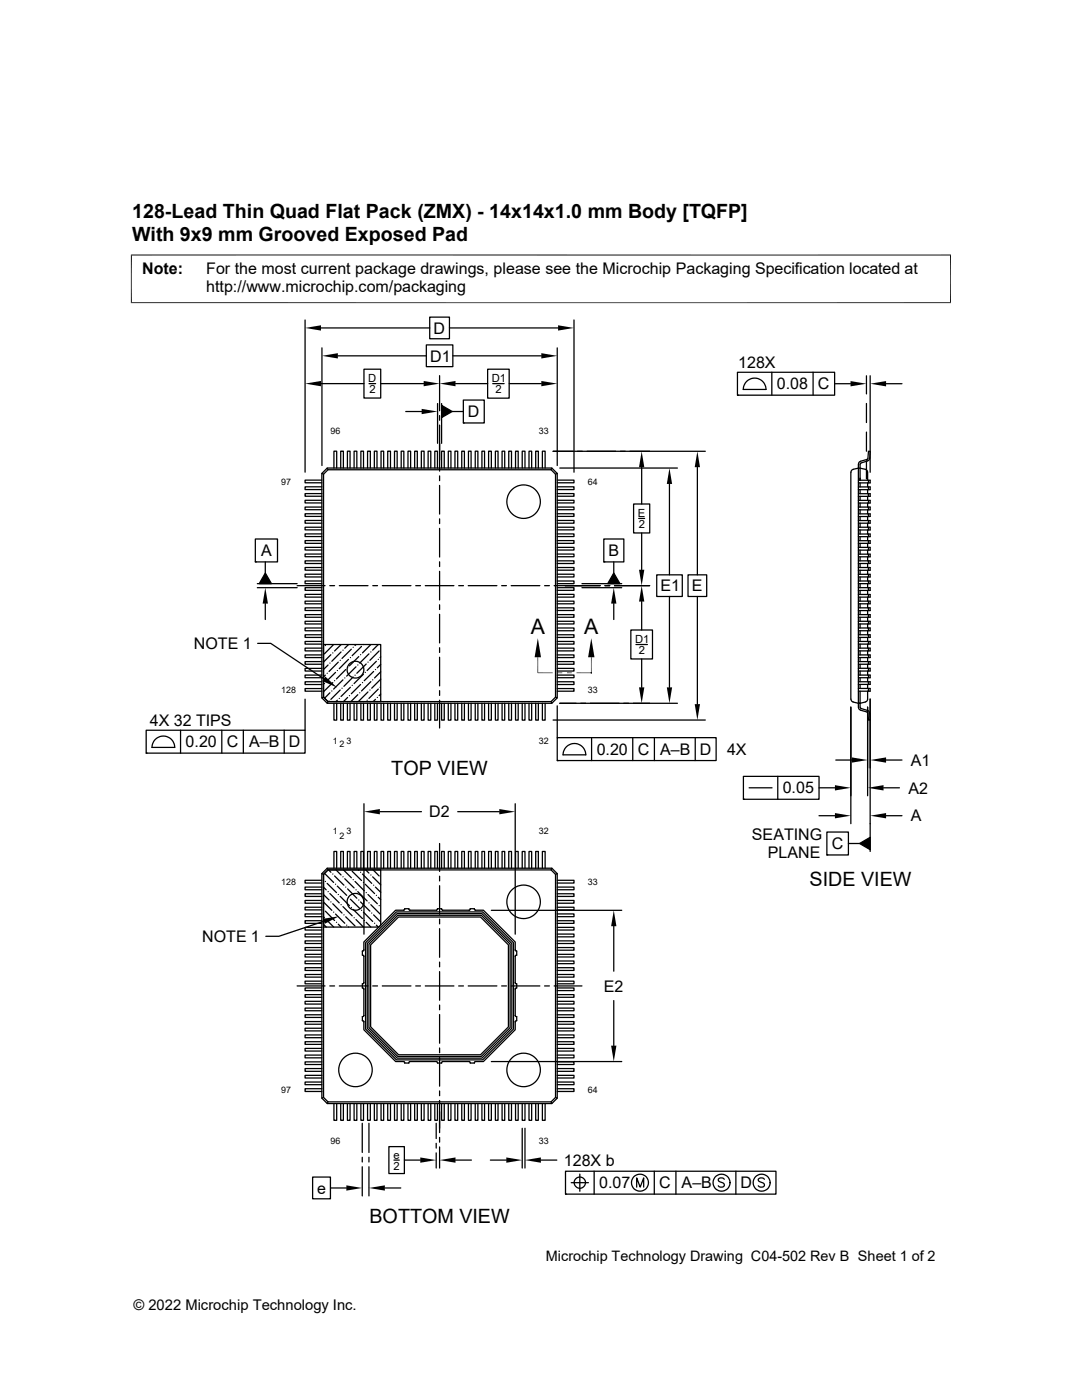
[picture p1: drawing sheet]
<svg xmlns="http://www.w3.org/2000/svg" width="216mm" height="279mm" viewBox="0 0 216 279" stroke-linecap="round" stroke-linejoin="round" font-family="sans-serif">
<g fill="none" stroke="#000" stroke-width=".25">
<path d="M60.9 63.9v30.3M64.1 76.6h8.5M64.1 65.4h21.6M64.2 69.4v23.5M67.4 71h17.7M72.6 73.7h3.4v5.7h-3.4zM73.6 76.6h1.4M76 76.6h8.5M85.1 68.8h5.3v4.4h-5.3zM85.7 63.3h4v4.3h-4zM87.7 75v7M89.7 65.4h21.7"/>
<path d="M90.4 71h17.6M90.9 76.6h6.4M92.5 79.8h4.1v4.6h-4.1zM97.3 73.7h4.3v5.8h-4.3zM98.3 76.6h2.3M101.6 76.6h6.4M111.2 69.4v23.5M114.5 63.9v30.3M147.2 74.3h19.3v4.6h-19.3zM147.2 78.9h.1M149.1 76a2.27 2.27 0 0 1 2.4-.3 2.27 2.27 0 0 1 1.3 2h-4.5l.2-.9zM154 74.3v4.6"/>
<path d="M162.2 74.3v4.6M166.5 76.6h3.2M172.9 75v3.6M173.6 75v19.3M176.8 76.6h3.2M64.2 95.8h-3.3v.6h3.3M64.2 97.2h-3.3v.5h3.3M64.2 98.5h-3.3v.5h3.3M64.2 99.8h-3.3v.6h3.3M64.2 94.5l.4 .1M64.6 94.6l.8-.9h44.6l.8 .9v44.5l-.8 .9h-44.6l-.8-.9zM65.3 93.4h44.8l1.1 1.1v44.8l-1.1 1.1h-44.8l-1.1-1.1v-44.8z"/>
<path d="M65.3 93.4l.1 .3M66.6 93.4v-3.4h.6v3.4M68 93.4v-3.4h.5v3.4M69.3 93.4v-3.4h.5v3.4M70.7 93.4v-3.4h.5v3.4M72 93.4v-3.4h.5v3.4M73.3 93.4v-3.4h.6v3.4M74.7 93.4v-3.4h.5v3.4M76 93.4v-3.4h.6v3.4M77.4 93.4v-3.4h.5v3.4M78.7 93.4v-3.4h.5v3.4M80.1 93.4v-3.4h.5v3.4"/>
<path d="M81 82.1h3.1M81.4 93.4v-3.4h.5v3.4M82.7 93.4v-3.4h.6v3.4M84.1 93.4v-3.4h.5v3.4M85.4 93.4v-3.4h.6v3.4M86.8 93.4v-3.4h.5v3.4M87.3 80.5v8M87.7 95v.9M87.7 96.9v5.7M87.7 82.9v1M87.7 84.8v9.2M88.1 80.9l2.1 1.2-2.1 1.2z"/>
<path d="M88.1 93.4v-3.4h.5v3.4M88.1 80.5v8M89.5 93.4v-3.4h.5v3.4M90.2 82.1h2.3M90.8 93.4v-3.4h.5v3.4M92.1 93.4v-3.4h.6v3.4M92.5 84.4h.1M93.5 93.4v-3.4h.5v3.4M94.8 93.4v-3.4h.6v3.4M96.2 93.4v-3.4h.5v3.4M97.5 93.4v-3.4h.5v3.4M98.8 93.4v-3.4h.6v3.4"/>
<path d="M100.2 93.4v-3.4h.5v3.4M101.5 93.4v-3.4h.6v3.4M102.9 93.4v-3.4h.5v3.4M104.2 93.4v-3.4h.6v3.4M105.6 93.4v-3.4h.5v3.4M106.9 93.4v-3.4h.5v3.4M108.2 93.4v-3.4h.6v3.4M110.1 93.4l-.1 .3M110.4 90.1h30.3M111.2 99.8h3.3v.6h-3.3M111.2 98.5h3.3v.5h-3.3M111.2 97.2h3.3v.5h-3.3"/>
<path d="M111.2 95.8h3.3v.6h-3.3M111.2 94.5l-.4 .1M111.7 93.4h23.5M128 93.2v7.4M133.6 96.6v18.1M139.1 93.2v21.5M169.8 94.2v45.3M170.2 93.7a2.74 2.74 0 0 1 2.8 .2l.1 .3v1.6M170.2 93.7l-.3 .2-.1 .3M171.3 95.8h2.3v.6h-2.3M171.3 97.2h2.3v.5h-2.3M171.3 98.5h2.3v.6h-2.3"/>
<path d="M171.3 99.9h2.3v.5h-2.3M171.6 96.4v.8M171.6 97.7v.8M171.6 99.1v.8M171.6 92.6v3.2M171.7 92.1l1.4-.5 .2-1.6 .3 .1-.2 1.7-1.6 .6M171.7 92.1l-.3 .2-.1 .3v48.6l.3 .5 1.5 .5 .2 1.5h.3l-.1-1.4-.1-.3-1.6-.6-.2-.3M171.8 92.4l-.2 .2M172.9 80.5v3.8M172.9 86.2v3.8M172.9 91.9v3.7M173.1 96.4v.8"/>
<path d="M173.1 97.7v.8M173.1 99.1v.8M173.3 95.8v.6M173.3 97.2v.5M173.3 98.5v.6M173.3 99.9v.5M50.9 107.6h4.5v4.5h-4.5zM50.9 112.1h.1M51.4 117.3h7.9M51.4 116.5h7.9M52.9 112.1v2.3M52.9 114.4l1.3 2.1h-2.5z"/>
<path d="M59.3 116.9h5.6M64.2 101.2h-3.3v.5h3.3M64.2 102.5h-3.3v.6h3.3M64.2 103.9h-3.3v.5h3.3M64.2 105.2h-3.3v.5h3.3M64.2 106.6h-3.3v.5h3.3M64.2 107.9h-3.3v.5h3.3M64.2 109.2h-3.3v.6h3.3M64.2 110.6h-3.3v.5h3.3M64.2 111.9h-3.3v.6h3.3M64.2 113.3h-3.3v.5h3.3M64.2 114.6h-3.3v.5h3.3"/>
<path d="M64.2 120h-3.3v.5h3.3M64.2 118.6h-3.3v.6h3.3M64.2 117.3h-3.3v.5h3.3M64.2 116h-3.3v.5h3.3M65.8 116.9h1M67.7 116.9h5.7M74.4 116.9h.9M76.3 116.9h5.7M83 116.9h.9M84.9 116.9h5.7M87.7 103.5v1M87.7 105.5v5.7"/>
<path d="M87.7 112.1v1M87.7 114v5.7M91.5 116.9h1M93.4 116.9h5.7M100.1 116.9h.9M102 116.9h5.7M108.7 116.9h.9M111.2 116h3.3v.5h-3.3M111.2 117.3h3.3v.5h-3.3M111.2 118.6h3.3v.6h-3.3M111.2 120h3.3v.5h-3.3M111.2 114.6h3.3v.5h-3.3"/>
<path d="M111.2 113.3h3.3v.5h-3.3M111.2 111.9h3.3v.6h-3.3M111.2 110.6h3.3v.5h-3.3M111.2 109.2h3.3v.6h-3.3M111.2 107.9h3.3v.5h-3.3M111.2 106.6h3.3v.5h-3.3M111.2 105.2h3.3v.5h-3.3M111.2 103.9h3.3v.5h-3.3M111.2 102.5h3.3v.6h-3.3M111.2 101.2h3.3v.5h-3.3M116.1 117.3h8M116.1 116.5h8"/>
<path d="M119.8 116.9h-9.2M120.5 107.6h4v4.5h-4zM120.5 112.1h.1M120.7 116.9h1M122.5 114.4l1.2 2.1h-2.4zM122.5 112.1v2.3M122.6 116.9h7M126.4 100.6h3.2v5.8h-3.2zM127.4 103.5h1.2M128 106.4v7.3M131 114.7h5.1v4.3h-5.1zM133.6 119v18.2"/>
<path d="M137.3 114.7h3.7v4.3h-3.7zM139.1 119v21.5M171.3 101.2h2.3v.5h-2.3M171.3 102.6h2.3v.5h-2.3M171.3 103.9h2.3v.5h-2.3M171.3 105.2h2.3v.6h-2.3M171.3 106.6h2.3v.5h-2.3M171.3 107.9h2.3v.5h-2.3M171.3 109.2h2.3v.6h-2.3M171.3 110.6h2.3v.5h-2.3M171.3 111.9h2.3v.6h-2.3M171.3 113.3h2.3v.5h-2.3"/>
<path d="M171.3 114.6h2.3v.5h-2.3M171.3 116h2.3v.5h-2.3M171.3 117.3h2.3v.5h-2.3M171.3 118.6h2.3v.6h-2.3M171.3 120h2.3v.5h-2.3M171.6 100.4v.8M171.6 101.7v.9M171.6 103.1v.8M171.6 104.4v.8M171.6 105.8v.8M171.6 107.1v.8M171.6 108.4v.8"/>
<path d="M171.6 109.8v.8M171.6 111.1v.8M171.6 112.5v.8M171.6 113.8v.8M171.6 115.1v.9M171.6 116.5v.8M171.6 117.8v.8M171.6 119.2v.8M173.1 100.4v.8M173.1 101.7v.9M173.1 103.1v.8M173.1 104.4v.8"/>
<path d="M173.1 105.8v.8M173.1 107.1v.8M173.1 108.4v.8M173.1 109.8v.8M173.1 111.1v.8M173.1 112.5v.8M173.1 113.8v.8M173.1 115.1v.9M173.1 116.5v.8M173.1 117.8v.8M173.1 119.2v.8M173.3 101.2v.5"/>
<path d="M173.3 102.6v.5M173.3 103.9v.5M173.3 105.2v.6M173.3 106.6v.5M173.3 107.9v.5M173.3 109.2v.6M173.3 110.6v.5M173.3 111.9v.6M173.3 113.3v.5M173.3 114.6v.5M173.3 116v.5M173.3 117.3v.5"/>
<path d="M173.3 118.6v.6M173.3 120v.5M51.4 128.4h2.6l10.6 7.1M52.9 120.5v3.1M60.9 139.5v6.2M64.2 137.4h-3.3v.5h3.3M64.2 136.1h-3.3v.5h3.3M64.2 134.7h-3.3v.6h3.3M64.2 133.4h-3.3v.5h3.3M64.2 132h-3.3v.6h3.3M64.2 130.7h-3.3v.5h3.3M64.2 129.3h-3.3v.6h3.3"/>
<path d="M64.2 128h-3.3v.5h3.3M64.2 126.7h-3.3v.5h3.3M64.2 125.3h-3.3v.6h3.3M64.2 124h-3.3v.5h3.3M64.2 122.7h-3.3v.5h3.3M64.2 121.3h-3.3v.5h3.3M64.6 139.1l-.4 .2M64.6 128.6h11.4v11.4h-10.6l-.8-.9zM64.7 136.4h.1M64.9 128.8h.1M64.9 134.7l-.3 .4M65.3 134.4h.1"/>
<path d="M65.5 132.7l-.9 .9M65.7 139.9h.1M65.8 132.3h.1M65.8 138.3l-1 1M66 130.7l-1.4 1.4M66.2 137.9h.1M66.4 130.3h.1M66.4 136.2l-1.8 1.8M66.6 128.6l-1.9 1.9M66.8 135.8h.1M67 134.2l-1.9 1.8M67.3 133.8h.1"/>
<path d="M67.3 139.7l-.2 .3M67.5 132.1l-1.8 1.9M67.7 139.4h.1M67.9 131.8h.1M67.9 137.7l-1.9 1.9M68.1 130.1l-1.9 1.9M68.1 128.6l-1.3 1.3M68.2 137.4h.1M68.4 129.8h.1M68.4 135.7l-1.8 1.8M68.8 135.3h.1M69 133.6l-1.9 1.9"/>
<path d="M69.4 133.3h.1M69.4 139.2l-.9 .8M69.5 131.6l-1.8 1.9M69.6 128.6l-.8 .8M69.7 138.8h.1M69.9 131.2h.1M69.9 137.2l-1.8 1.8M70.1 129.6l-1.9 1.8M70.3 136.8h.1M70.5 129.2h.1M70.5 135.1l-1.9 1.9M70.8 134.7h.1"/>
<path d="M71 128.6l-.2 .2M71 133.1l-1.8 1.8M71.4 132.7h.1M71.4 138.6l-1.4 1.4M71.6 131l-1.9 1.9M71.8 138.3h.1M71.9 130.7h.1M71.9 136.6l-1.8 1.9M72.1 129l-1.8 1.9M72.3 136.2h.1M72.5 128.6h.1M72.5 134.6l-1.8 1.8"/>
<path d="M72.9 134.2h.1M73.1 132.5l-1.9 1.9M73.3 139.7h.1M73.4 132.1h.1M73.4 138.1l-1.8 1.8M73.6 130.5l-1.8 1.8M73.8 137.7h.1M74 128.6l-1.7 1.7M74 130.1h.1M74 136l-1.9 1.9M74.4 135.7h.1M74.5 134l-1.8 1.8"/>
<path d="M74.9 133.6h.1M74.9 139.6l-.4 .4M75.1 132l-1.8 1.8M75.3 139.2h.1M75.5 128.6l-1.1 1.2M75.5 131.6h.1M75.5 137.5l-1.9 1.9M75.6 129.9l-1.8 1.9M75.8 137.2h.1M76 131.1l-.2 .1M76 132.6l-.7 .7M76 134.1l-1.3 1.2"/>
<path d="M76 135.6l-1.8 1.8M76 140h-.1M76 138.5l-.4 .3M87.7 120.7v.9M87.7 122.6v5.7M87.7 129.3v.9M87.7 131.2v5.7M87.7 137.8v1M87.7 139.7v5.6M110.8 139.1l.4 .2M111.2 121.3h3.3v.5h-3.3M111.2 122.7h3.3v.5h-3.3"/>
<path d="M111.2 124h3.3v.5h-3.3M111.2 125.3h3.3v.6h-3.3M111.2 126.7h3.3v.5h-3.3M111.2 128h3.3v.5h-3.3M111.2 129.3h3.3v.6h-3.3M111.2 130.7h3.3v.5h-3.3M111.2 132h3.3v.6h-3.3M111.2 133.4h3.3v.5h-3.3M111.2 134.7h3.3v.6h-3.3M111.2 136.1h3.3v.5h-3.3M111.2 137.4h3.3v.5h-3.3M118 134.3h.1"/>
<path d="M122.5 120.5v3.1M125.9 125.7h4.3v5.8h-4.3zM126.9 128.6h2.3M128 120.1v5.6M128 131.5v5.7M169.8 139.5l.1 .4 .3 .2M171.3 130.7h2.3v.5h-2.3M171.3 134.7h2.3v.6h-2.3M171.3 121.3h2.3v.6h-2.3M171.3 122.7h2.3v.5h-2.3M171.3 124h2.3v.5h-2.3M171.3 125.3h2.3v.6h-2.3"/>
<path d="M171.3 126.7h2.3v.5h-2.3M171.3 128h2.3v.5h-2.3M171.3 129.3h2.3v.6h-2.3M171.3 132h2.3v.6h-2.3M171.3 133.4h2.3v.5h-2.3M171.3 136.1h2.3v.5h-2.3M171.3 137.4h2.3v.5h-2.3M171.6 120.5v.8M171.6 121.9v.8M171.6 123.2v.8M171.6 124.5v.8M171.6 125.9v.8"/>
<path d="M171.6 127.2v.8M171.6 128.5v.8M171.6 129.9v.8M171.6 131.2v.8M171.6 132.6v.8M171.6 133.9v.8M171.6 135.3v.8M171.6 136.6v.8M171.6 137.9v3.2M173.1 137.9v1.8l-.4 .4M173.1 120.5v.8M173.1 121.9v.8"/>
<path d="M173.1 123.2v.8M173.1 124.5v.8M173.1 125.9v.8M173.1 127.2v.8M173.1 128.5v.8M173.1 129.9v.8M173.1 131.2v.8M173.1 132.6v.8M173.1 133.9v.8M173.1 135.3v.8M173.1 136.6v.8M173.3 121.3v.6"/>
<path d="M173.3 122.7v.5M173.3 124v.5M173.3 125.3v.6M173.3 126.7v.5M173.3 128v.5M173.3 129.3v.6M173.3 130.7v.5M173.3 132v.6M173.3 133.4v.5M173.3 134.7v.6M173.3 136.1v.5M173.3 137.4v.5"/>
<path d="M173.6 139.5v30.4M29.2 145.7h31.7v4.6h-31.7zM29.2 150.3h.1M31.1 147.4a2.27 2.27 0 0 1 2.4-.3 2.27 2.27 0 0 1 1.4 2.1h-4.6l.2-1zM36 145.7v4.6M44.3 145.7v4.6M48.6 145.7v4.6M56.7 145.7v4.6M65.4 140l-.1 .4M66.6 140.4v3.3h.6v-3.3M68 140.4v3.3h.5v-3.3M69.3 140.4v3.3h.5v-3.3"/>
<path d="M70.7 140.4v3.3h.5v-3.3M72 140.4v3.3h.5v-3.3M73.3 140.4v3.3h.6v-3.3M74.7 140.4v3.3h.5v-3.3M76 140.4v3.3h.6v-3.3M77.4 140.4v3.3h.5v-3.3M78.7 140.4v3.3h.5v-3.3M80.1 140.4v3.3h.5v-3.3M81.4 140.4v3.3h.5v-3.3M82.7 140.4v3.3h.6v-3.3M84.1 140.4v3.3h.5v-3.3M85.4 140.4v3.3h.6v-3.3"/>
<path d="M86.8 140.4v3.3h.5v-3.3M88.1 140.4v3.3h.5v-3.3M89.5 140.4v3.3h.5v-3.3M90.8 140.4v3.3h.5v-3.3M92.1 140.4v3.3h.6v-3.3M93.5 140.4v3.3h.5v-3.3M94.8 140.4v3.3h.6v-3.3M96.2 140.4v3.3h.5v-3.3M97.5 140.4v3.3h.5v-3.3M98.8 140.4v3.3h.6v-3.3M100.2 140.4v3.3h.5v-3.3M101.5 140.4v3.3h.6v-3.3"/>
<path d="M102.9 140.4v3.3h.5v-3.3M104.2 140.4v3.3h.6v-3.3M105.6 140.4v3.3h.5v-3.3M106.9 140.4v3.3h.5v-3.3M108.2 140.4v3.3h.6v-3.3M110 140l.1 .4M110.4 143.7h30.3M111.2 140.9v6.3M111.2 147.2h31.7v4.6h-31.7zM111.2 151.8h.1M111.7 140.4h23.5M113.1 148.9a2.27 2.27 0 0 1 2.5-.3 2.27 2.27 0 0 1 1.3 2h-4.5l.2-.9z"/>
<path d="M118 147.2v4.6M126.3 147.2v4.6M130.6 147.2v4.6M138.7 147.2v4.6M148.3 154.9h15.1v4.6h-15.1zM148.3 159.5h.1M149.5 157.2h4.6M155.2 154.9v4.6M163.4 157.2h3.2M166.8 151.7h3.1M169.8 141.1v23.3M170.2 140.1l1.4 .3"/>
<path d="M171.3 140.4h.3M172.7 140.1l-1.1 .3M173.1 141.1v17.7M176.3 157.2h3.2M176.8 151.7h3.2M64.2 174.3l.4 .2M64.2 175.7h-3.3v.5h3.3M64.2 177h-3.3v.6h3.3M64.2 178.4h-3.3v.5h3.3M64.2 179.7h-3.3v.6h3.3M64.6 177.1l.5 .5M64.6 178.5l1.1 1.1"/>
<path d="M64.6 174.5l.8-.9h44.6l.8 .9v44.5l-.8 .9h-44.6l-.8-.9zM64.8 174.3l1.8 1.8M64.9 175.9h.1M65.3 176.3l1.8 1.8M65.3 173.3l.1 .3M65.3 173.3h44.8l1.1 1v44.9l-1.1 1h-44.8l-1.1-1v-44.9zM65.4 173.6h10.6v11.1l-.4 .3h-11v-10.5zM65.5 177.9h.1M65.6 173.6l.4 .5M65.8 178.3l1.9 1.9M66.4 174.4h.1M66.6 173.3v-3.4h.6v3.4"/>
<path d="M66.8 174.8l1.8 1.9M67 176.5h.1M67.1 173.6l1 1M67.3 176.8l1.9 1.9M67.5 178.5h.1M67.9 178.9l1.8 1.8M68 173.3v-3.4h.5v3.4M68.4 175h.1M68.5 173.6l1.6 1.6M68.8 175.4l1.9 1.8M69 177h.1M69.3 173.3v-3.4h.5v3.4"/>
<path d="M69.4 177.4l1.8 1.9M69.5 179.1h.1M69.9 179.5l1.9 1.8M70.3 173.9l1.8 1.8M70.5 175.6h.1M70.7 173.3v-3.4h.5v3.4M70.8 175.9l1.9 1.9M71 177.6h.1M71.4 177.9l1.9 1.9M71.5 173.6l.1 .1M71.6 179.6h.1M71.9 174.1h.1"/>
<path d="M72 173.3v-3.4h.5v3.4M72.3 174.4l1.9 1.9M72.5 176.1h.1M72.6 160.4v26M72.9 176.5l1.8 1.8M73 173.6l.6 .6M73.1 178.1h.1M73.3 173.3v-3.4h.6v3.4M73.4 178.5l1.9 1.9M74 174.6h.1M74.4 175l1.6 1.6M74.5 173.6l1.1 1.2"/>
<path d="M74.5 176.7h.1M74.7 173.3v-3.4h.5v3.4M74.9 177l1.1 1.1M75.1 178.7h.1M75.5 179.1l.5 .5M75.8 162h8.3M75.9 173.6h.1M76 173.3v-3.4h.6v3.4M77.4 173.3v-3.4h.5v3.4M78.7 173.3v-3.4h.5v3.4M80.1 173.3v-3.4h.5v3.4M81.4 173.3v-3.4h.5v3.4"/>
<path d="M82.7 173.3v-3.4h.6v3.4M84.1 173.3v-3.4h.5v3.4M85.4 173.3v-3.4h.6v3.4M86.8 173.3v-3.4h.5v3.4M87.7 168.3v5.6M87.7 174.9v.9M87.7 176.8v5.7M88.1 173.3v-3.4h.5v3.4M89.5 173.3v-3.4h.5v3.4M90.8 173.3v-3.4h.5v3.4M91.3 162h8.3M92.1 173.3v-3.4h.6v3.4"/>
<path d="M93.5 173.3v-3.4h.5v3.4M94.8 173.3v-3.4h.6v3.4M96.2 173.3v-3.4h.5v3.4M97.5 173.3v-3.4h.5v3.4M98.8 173.3v-3.4h.6v3.4M100.2 173.3v-3.4h.5v3.4M101.5 173.3v-3.4h.6v3.4M102.8 160.4v26M102.9 173.3v-3.4h.5v3.4M104.2 173.3v-3.4h.6v3.4M105.6 173.3v-3.4h.5v3.4M106.9 173.3v-3.4h.5v3.4"/>
<path d="M108.2 173.3v-3.4h.6v3.4M110.1 173.3l-.1 .3M111.2 179.7h3.3v.6h-3.3M111.2 178.4h3.3v.5h-3.3M111.2 177h3.3v.6h-3.3M111.2 175.7h3.3v.5h-3.3M111.2 174.3l-.4 .2M163.4 162.8h3.2M165 166.1h4.3v4.5h-4.3zM165 170.6h.1M169.3 168.3h2.2M171.5 168.3l2.1-1.2v2.5z"/>
<path d="M176.8 162.8h3.2M59.3 196.8h5.6M64.2 181.1h-3.3v.5h3.3M64.2 182.4h-3.3v.5h3.3M64.2 183.7h-3.3v.6h3.3M64.2 185.1h-3.3v.5h3.3M64.2 186.4h-3.3v.6h3.3M64.2 187.8h-3.3v.5h3.3M64.2 189.1h-3.3v.5h3.3M64.2 190.5h-3.3v.5h3.3M64.2 191.8h-3.3v.5h3.3M64.2 193.1h-3.3v.6h3.3"/>
<path d="M64.2 194.5h-3.3v.5h3.3M64.2 195.8h-3.3v.5h3.3M64.2 197.2h-3.3v.5h3.3M64.2 198.5h-3.3v.5h3.3M64.2 199.8h-3.3v.6h3.3M64.6 180l1.6 1.7M64.6 183l.1 .2M64.6 184.5l.5 .5M64.6 183.9l-9 3h-2.6M64.9 181.8l1.9 1.9M65.1 183.5h.1M65.5 183.9l1.1 1.1"/>
<path d="M65.8 196.8h1M66 180h.1M66.4 180.4l1.8 1.8M66.6 182h.1M67 182.4l1.8 1.9M67.1 184.1h.1M67.5 184.4l.6 .6M67.7 196.8h5.7M68.1 180.6h.1M68.4 180.9l1.9 1.9M68.6 182.6h.1M69 183l1.8 1.8"/>
<path d="M69.2 184.6h.1M69.5 185h.1M70.1 181.1h.1M70.5 181.5l1.8 1.8M70.7 183.2h.1M71 183.5l1.5 1.5M71.9 180l1.9 1.8M72.1 181.7h.1M72.5 182l1.9 1.9M72.6 190.8v5.3M72.6 197.4v5.3M72.6 196.1l-.3 .2v.9l.3 .2"/>
<path d="M72.6 189.6l-.3 .2v.8l.3 .2M72.6 196.1h.1M72.6 197.4h.1M72.6 190.8h.1M72.6 189.6h.1M72.7 183.7h.1M72.9 188.2l6.2-6.2h17.2l6.2 6.2v17.2l-6.2 6.1h-17.2l-6.2-6.1zM73.1 184.1l.9 .9M73.3 188.3l5.9-6h17l5.9 6v16.9l-5.9 6h-17l-5.9-6zM73.6 180.2h.1M73.6 188.4l5.8-5.7h16.6l5.8 5.7v16.7l-5.8 5.7h-16.6l-5.8-5.7zM74 180.6l1.8 1.8"/>
<path d="M74.2 182.2h.1M74.4 196.8h.9M74.5 182.6l1.5 1.4M74.7 184.3h.1M75.1 184.6l.4 .4M75.6 180.7h.1M76.3 196.8h5.7M79.5 183h16.4l5.6 5.6v16.3l-5.6 5.6h-16.4l-5.5-5.6v-16.3zM80.5 181.7h-1.5l-6.4 6.3v1.6M80.5 181.7h.1M83 196.8h.9M84.9 196.8h5.7"/>
<path d="M87.7 183.4v1M87.7 185.3v5.8M87.7 192v1M87.7 193.9v5.7M91.5 196.8h1M93.4 196.8h5.7M94.9 181.7l-.2-.3h-.9l-.2 .3h-5.3l-.2-.3h-.8l-.2 .3h-5.3l-.2-.3h-.8l-.3 .3M94.9 181.7h1.6l6.3 6.3v1.6M94.9 181.7h.1M98 181.7h26.1M100.1 196.8h.9M102 196.8h5.7"/>
<path d="M102.8 196.1l.3 .2v.9l-.3 .2M102.8 189.6l.3 .2v.8l-.3 .2M102.8 196.1h.1M102.8 197.4h.1M102.8 190.8h.1M102.8 189.6h.1M102.8 190.8v5.3M102.8 197.4v5.3M108.7 196.8h.9M110.6 196.8h5.5M111.2 199.8h3.3v.6h-3.3M111.2 198.5h3.3v.5h-3.3"/>
<path d="M111.2 197.2h3.3v.5h-3.3M111.2 195.8h3.3v.5h-3.3M111.2 194.5h3.3v.5h-3.3M111.2 193.1h3.3v.6h-3.3M111.2 191.8h3.3v.5h-3.3M111.2 190.5h3.3v.5h-3.3M111.2 189.1h3.3v.5h-3.3M111.2 187.8h3.3v.5h-3.3M111.2 186.4h3.3v.6h-3.3M111.2 185.1h3.3v.5h-3.3M111.2 183.7h3.3v.6h-3.3M111.2 182.4h3.3v.5h-3.3"/>
<path d="M111.2 181.1h3.3v.5h-3.3M122.5 184.8v9M122.5 199.7v9M64.2 201.2h-3.3v.5h3.3M64.2 202.5h-3.3v.6h3.3M64.2 203.9h-3.3v.5h3.3M64.2 205.2h-3.3v.5h3.3M64.2 206.5h-3.3v.6h3.3M64.2 207.9h-3.3v.5h3.3M64.2 209.2h-3.3v.6h3.3M64.2 210.6h-3.3v.5h3.3M64.2 211.9h-3.3v.5h3.3"/>
<path d="M64.2 213.3h-3.3v.5h3.3M64.2 214.6h-3.3v.5h3.3M64.2 215.9h-3.3v.6h3.3M64.2 217.3h-3.3v.5h3.3M64.6 219l-.4 .2M65.4 219.9l-.1 .3M72.6 203.9v1.6l6.4 6.4h1.5M72.6 202.7l-.3 .2v.8l.3 .2M72.6 202.7h.1M72.6 203.9h.1M80.5 211.9h.1M87.7 200.6v.9"/>
<path d="M87.7 202.5v5.7M87.7 209.1v1M87.7 211.1v5.7M87.7 217.7v1M87.7 219.6v6.4M94.9 211.9l-.2 .3h-.9l-.2-.3h-5.3l-.2 .3h-.8l-.2-.3h-5.3l-.2 .3h-.8l-.3-.3M94.9 211.9h.1M98 211.9h26.1M102.8 202.7l.3 .2v.8l-.3 .2M102.8 203.9v1.6l-6.3 6.4h-1.6M102.8 202.7h.1M102.8 203.9h.1"/>
<path d="M110 219.9l.1 .3M110.8 219l.4 .2M111.2 217.3h3.3v.5h-3.3M111.2 215.9h3.3v.6h-3.3M111.2 214.6h3.3v.5h-3.3M111.2 213.3h3.3v.5h-3.3M111.2 211.9h3.3v.5h-3.3M111.2 210.6h3.3v.5h-3.3M111.2 209.2h3.3v.6h-3.3M111.2 207.9h3.3v.5h-3.3M111.2 206.5h3.3v.6h-3.3M111.2 205.2h3.3v.5h-3.3"/>
<path d="M111.2 203.9h3.3v.5h-3.3M111.2 202.5h3.3v.6h-3.3M111.2 201.2h3.3v.5h-3.3M62.4 234.9h3.5v4.3h-3.5zM65.9 237.1h3.2M66.6 220.2v3.4h.6v-3.4M68 220.2v3.4h.5v-3.4M69.3 220.2v3.4h.5v-3.4M70.7 220.2v3.4h.5v-3.4M72 220.2v3.4h.5v-3.4M72.3 224.2v5.8M72.3 230.9v1"/>
<path d="M72.3 232.9v5.8M73.3 220.2v3.4h.6v-3.4M73.6 224.2v5.8M73.6 230.9v1M73.6 232.9v5.8M74.7 220.2v3.4h.5v-3.4M76 220.2v3.4h.6v-3.4M76.8 237.1h3.2M77.4 220.2v3.4h.5v-3.4M77.6 228.8h3.1v5.4h-3.1zM78.6 231.5h1.1M78.7 220.2v3.4h.5v-3.4"/>
<path d="M80.1 220.2v3.4h.5v-3.4M80.7 231.5h3.2M81.4 220.2v3.4h.5v-3.4M82.7 220.2v3.4h.6v-3.4M84.1 220.2v3.4h.5v-3.4M85.4 220.2v3.4h.6v-3.4M86.8 220.2v3.4h.5v-3.4M87 224.2v3M87 228.2v.9M87 230.1v3M87.7 227v.9M87.7 228.9v4.2"/>
<path d="M88.1 220.2v3.4h.5v-3.4M89.5 220.2v3.4h.5v-3.4M90.8 220.2v3.4h.5v-3.4M90.9 231.5h3.2M92.1 220.2v3.4h.6v-3.4M93.5 220.2v3.4h.5v-3.4M94.8 220.2v3.4h.6v-3.4M96.2 220.2v3.4h.5v-3.4M97.5 220.2v3.4h.5v-3.4M97.9 231.5h3.1M98.8 220.2v3.4h.6v-3.4M100.2 220.2v3.4h.5v-3.4"/>
<path d="M101.5 220.2v3.4h.6v-3.4M102.9 220.2v3.4h.5v-3.4M104.2 220.2v3.4h.6v-3.4M104.2 225.2v7.9M104.8 225.2v7.9M105.6 220.2v3.4h.5v-3.4M106.9 220.2v3.4h.5v-3.4M107.9 231.5h3.2M108.2 220.2v3.4h.6v-3.4M112.8 233.7h42v4.6h-42zM112.8 238.3h.1M114 236h3.4"/>
<path d="M114.6 236a1.14 1.14 0 0 1 1.5-1.1 1.14 1.14 0 0 1 .4 1.8 1.14 1.14 0 0 1-1.8-.2l-.1-.5M115.7 234.3v3.4M118.6 233.7v4.6M127 236.9v-1.8l.7 1.8 .7-1.8v1.8M130.6 233.7v4.6M134.9 233.7v4.6M144.5 235.4a.67 .67 0 0 0-.6-.4 .67 .67 0 0 0-.6 .5l.2 .3 .9 .3a.43 .43 0 0 1 0 .7 .81 .81 0 0 1-1.1-.2M146.8 233.7v4.6M152.5 235.4a.69 .69 0 0 0-.6-.3 .69 .69 0 0 0-.6 .4l.2 .3 .7 .3a.44 .44 0 0 1 .3 .3 .44 .44 0 0 1-.1 .4 .84 .84 0 0 1-1.1-.2"/>
<circle cx="104.5" cy="100.1" r="3.3"/>
<circle cx="70.9" cy="133.6" r="1.67"/>
<circle cx="70.9" cy="180" r="1.67"/>
<circle cx="104.5" cy="180" r="3.3"/>
<circle cx="70.9" cy="213.5" r="3.3"/>
<circle cx="104.5" cy="213.5" r="3.3"/>
<circle cx="127.7" cy="236" r="1.69"/>
<circle cx="144" cy="236" r="1.69"/>
<circle cx="152" cy="236" r="1.69"/>
</g>
<g fill="#000">
<path d="M60.9 65.4l3.2-.5v1.1zM60.9 76.6l3.2-.6v1.1zM64.2 71l3.2-.5v1zM84.5 76l3.2 .6-3.2 .5zM87.7 76.6l3.2-.6v1.1zM108 70.5l3.2 .5-3.2 .5zM108 76l3.2 .6-3.2 .5zM111.4 64.9l3.1 .5-3.1 .6zM169.7 76.1l3.2 .5-3.2 .5zM173.6 76.6l3.2-.5v1zM84.1 81.6l3.2 .5-3.2 .6zM88.1 80.9l2.1 1.2-2.1 1.2z"/>
<path d="M128 90.1l.6 3.1h-1.1zM133.6 93.4l.5 3.2h-1zM139.1 90.1l.6 3.1h-1.1zM52.9 114.4l1.3 2.1h-2.5zM122.5 114.4l1.2 2.1h-2.4zM127.5 113.7h1.1l-.6 3.2zM52.9 117.3l.6 3.2h-1.1zM64.9 135l2.4 2.2-3-1.3zM107.3 127.4l.7 3.8h-1.3zM111.2 134.2h1l-1 .1zM111.2 134.3l1-.1v.1zM113.1 134.2h1l-1 .1z"/>
<path d="M113.1 134.3l1-.1v.1zM118 127.4l.6 3.8h-1.3zM122.5 117.3l.5 3.2h-1.1zM128 116.9l.6 3.2h-1.1zM127.5 137.2h1.1l-.6 3.2zM133.1 137.2h1l-.5 3.2zM138.6 140.5h1.1l-.6 3.2zM166.6 156.7l3.2 .5-3.2 .6zM169.9 151.2l3.2 .5-3.2 .5zM173.1 157.2l3.2-.5v1.1zM173.6 151.7l3.2-.5v1zM72.6 162l3.2-.5v1z"/>
<path d="M99.6 161.5l3.2 .5-3.2 .5zM166.6 162.3l3.2 .5-3.2 .5zM171.5 168.3l2.1-1.2v2.5zM173.6 162.8l3.2-.5v1zM64.5 183.4l3.1-.5-2.8 1.5zM122.5 181.7l.5 3.1h-1.1zM121.9 208.7h1.1l-.5 3.2zM69.1 236.6l3.2 .5-3.2 .5zM73.6 237.1l3.2-.5v1zM83.9 231l3.1 .5-3.1 .6zM87.7 231.5l3.2-.5v1.1zM101 231l3.2 .5-3.2 .6z"/>
<path d="M104.8 231.5l3.1-.5v1.1z"/>
</g>
<path d="M26.1 50.9h163.7M26.2 50.8v9.7M189.7 50.8v9.7M26.1 60.4h163.7M107.3 131.2v3.1h3M115 134.3h3M118 131.2v3.1" fill="none" stroke="#000" stroke-width=".2"/>
<g font-size="4.3">
<text x="105.9" y="126.5">A</text>
<text x="116.6" y="126.5">A</text>
</g>
<g font-size="3.9">
<text x="26.4" y="43.5">128-Lead Thin Quad Flat Pack (ZMX) - 14x14x1.0 mm Body [TQFP]</text>
<text x="26.4" y="48.1">With 9x9 mm Grooved Exposed Pad</text>
<text x="78.1" y="154.6">TOP VIEW</text>
<text x="161.5" y="176.9">SIDE VIEW</text>
<text x="73.7" y="244.1">BOTTOM VIEW</text>
</g>
<g font-size="3.2">
<text x="28.4" y="54.7">Note:</text>
<text x="41.1" y="58.3">http://www.microchip.com/packaging</text>
<text x="41.1" y="54.7">For the most current package drawings, please see the Microchip Packaging Specification located at</text>
<text x="86.5" y="66.6">D</text>
<text x="85.9" y="72.2">D1</text>
<text x="147.3" y="73.5">128X</text>
<text x="155" y="77.7">0.08</text>
<text x="163.2" y="77.7">C</text>
<text x="93.3" y="83.3">D</text>
<text x="52.1" y="111">A</text>
<text x="121.4" y="111">B</text>
<text x="131.8" y="118">E1</text>
<text x="138" y="118">E</text>
<text x="38.7" y="129.6">NOTE 1</text>
<text x="29.9" y="144.9">4X 32 TIPS</text>
<text x="37" y="149.1">0.20</text>
<text x="45.2" y="149.2">C</text>
<text x="49.7" y="149.2">A–B</text>
<text x="57.6" y="149.2">D</text>
<text x="119.1" y="150.6">0.20</text>
<text x="127.3" y="150.6">C</text>
<text x="131.7" y="150.6">A–B</text>
<text x="139.6" y="150.6">D</text>
<text x="145.1" y="150.6">4X</text>
<text x="181.8" y="152.8">A1</text>
<text x="156.2" y="158.3">0.05</text>
<text x="181.3" y="158.4">A2</text>
<text x="85.6" y="163.1">D2</text>
<text x="150" y="167.6">SEATING</text>
<text x="181.8" y="163.9">A</text>
<text x="153.2" y="171.3">PLANE</text>
<text x="166" y="169.5">C</text>
<text x="40.3" y="188">NOTE 1</text>
<text x="120.5" y="197.9">E2</text>
<text x="112.5" y="232.6">128X b</text>
<text x="63.3" y="238.2">e</text>
<text x="119.5" y="237.2">0.07</text>
<text x="131.6" y="237.2">C</text>
<text x="136" y="237.2">A–B</text>
<text x="147.7" y="237.2">D</text>
</g>
<g font-size="2.9">
<text x="108.9" y="251.7">Microchip Technology Drawing C04-502 Rev B Sheet 1 of 2</text>
<text x="26.6" y="261.3">© 2022 Microchip Technology Inc.</text>
</g>
<g font-size="2.2">
<text x="73.5" y="76.3">D</text>
<text x="98.1" y="76.3">D1</text>
<text x="73.7" y="78.4">2</text>
<text x="98.8" y="78.4">2</text>
<text x="127.3" y="103.2">E</text>
<text x="127.4" y="105.3">2</text>
<text x="126.7" y="128.4">D1</text>
<text x="127.4" y="130.5">2</text>
<text x="78.5" y="231.2">e</text>
<text x="78.5" y="233.4">2</text>
</g>
<g font-size="1.8">
<text x="65.9" y="86.6">96</text>
<text x="107.5" y="86.6">33</text>
<text x="56.1" y="96.7">97</text>
<text x="117.3" y="96.7">64</text>
<text x="56.1" y="138.3">128</text>
<text x="117.3" y="138.3">33</text>
<text x="66.4" y="148.5">1</text>
<text x="67.8" y="149">2</text>
<text x="69.1" y="148.5">3</text>
<text x="107.5" y="148.5">32</text>
<text x="66.4" y="166.4">1</text>
<text x="67.8" y="167.4">2</text>
<text x="69.1" y="166.4">3</text>
<text x="107.5" y="166.4">32</text>
<text x="56.1" y="176.6">128</text>
<text x="117.3" y="176.6">33</text>
<text x="56.1" y="218.2">97</text>
<text x="117.3" y="218.2">64</text>
<text x="65.9" y="228.3">96</text>
<text x="107.5" y="228.3">33</text>
</g>
</svg>
